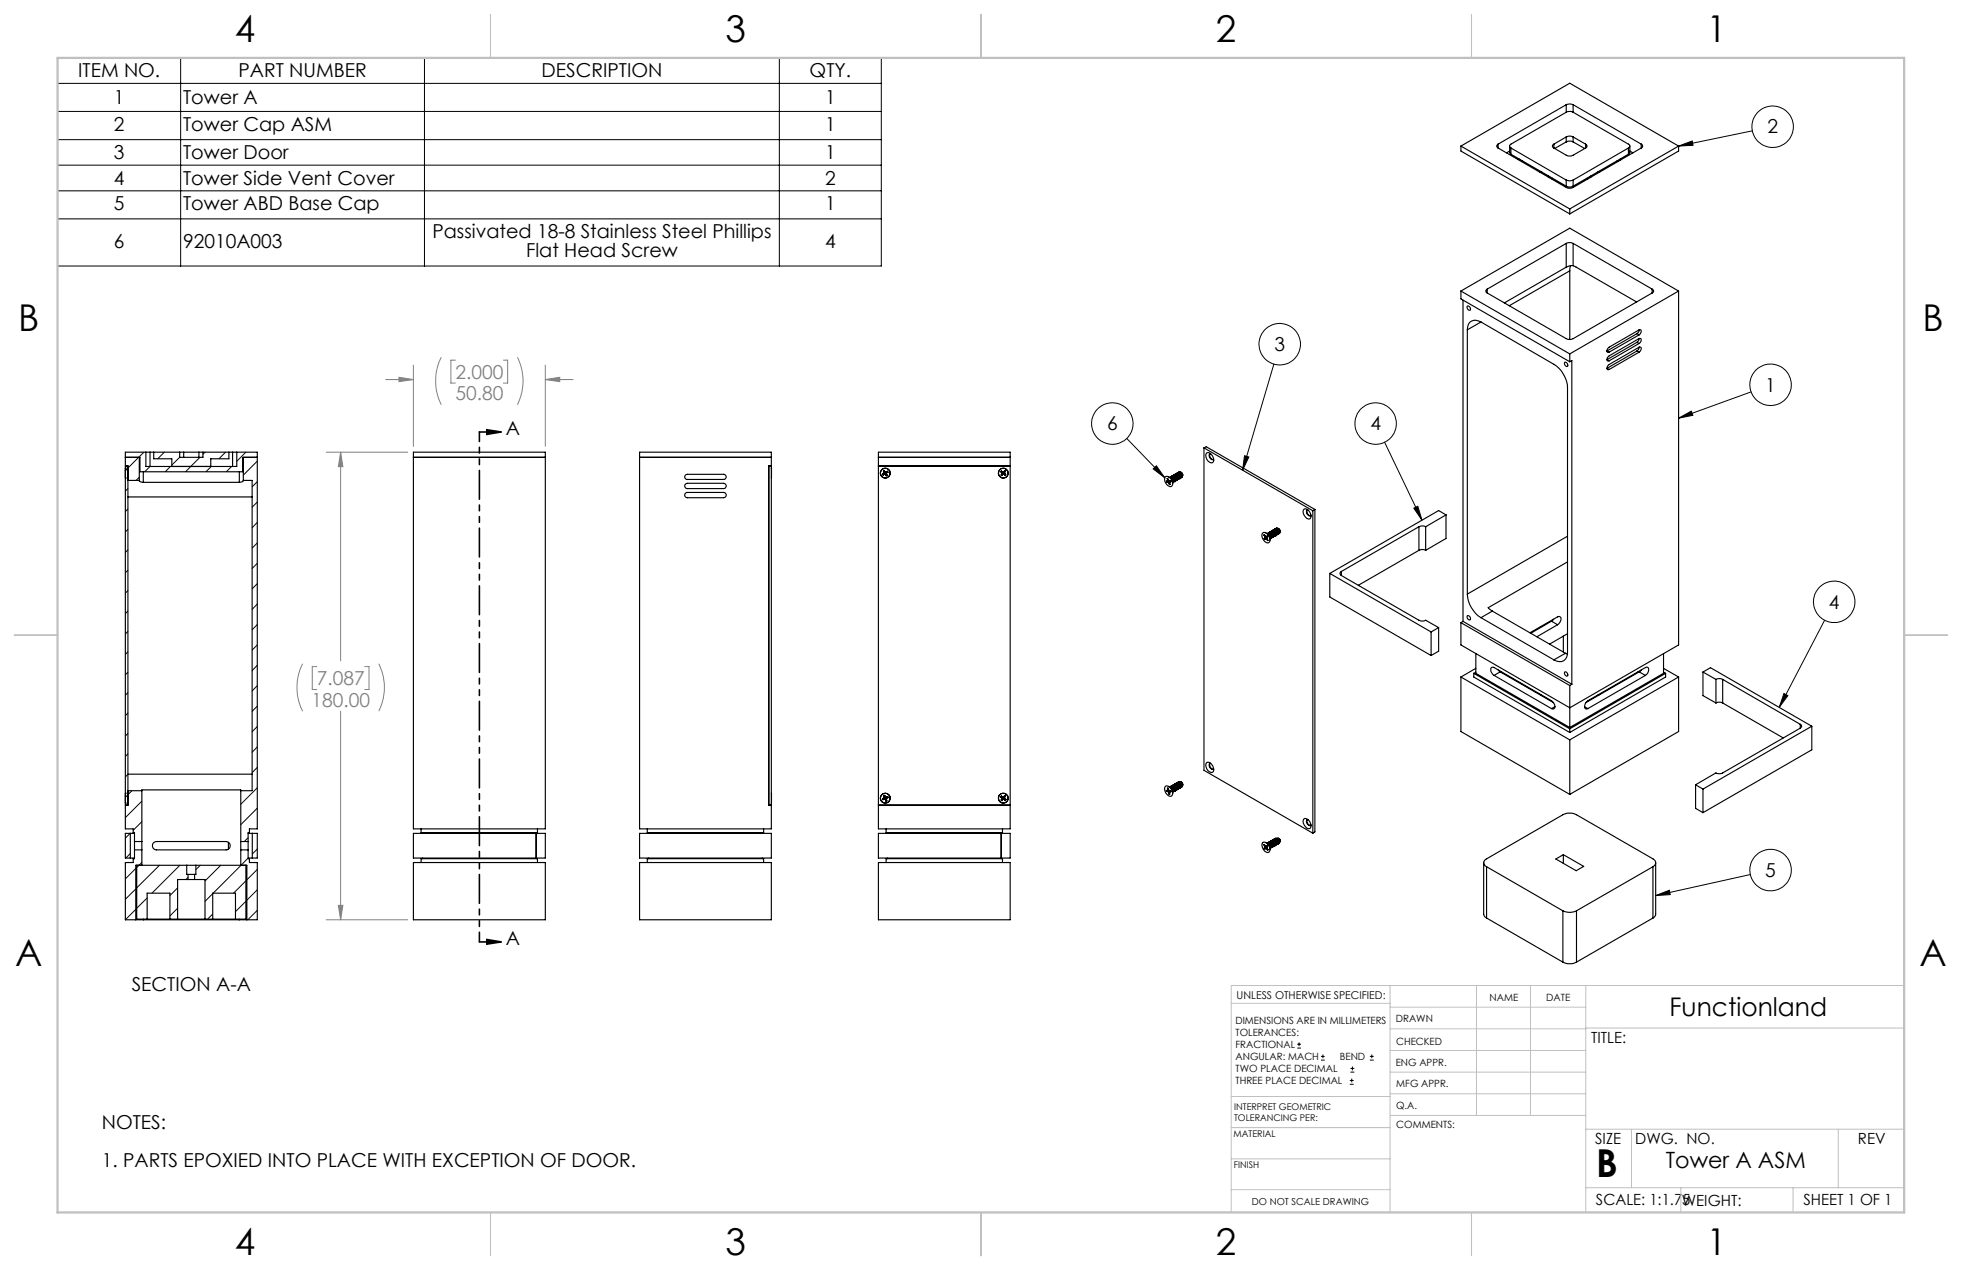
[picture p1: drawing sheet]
<svg xmlns="http://www.w3.org/2000/svg" width="432mm" height="279mm" viewBox="0 0 432 279" stroke-linecap="round" stroke-linejoin="round" font-family="sans-serif">
<g fill="none" stroke="#000" stroke-width=".22">
<path d="M12.7 12.7h181.3v45.8h-181.3zM12.7 18.3h181.3M39.8 12.7v45.8M93.4 12.7v45.8M171.5 12.7v45.8M12.7 24.5h181.3M12.7 30.7h181.3M12.7 36.3h181.3M369.4 32.1l3-1.1 .2 1zM385.7 28.8l-16.3 3.3M12.7 42h181.3M12.7 48.2h181.3"/>
<path d="M248 96.4l8.3 8.7M280.4 80.1l-6.9 23.3M304.7 97.3l8.2 17.1M369.4 92l2.8-1.5 .4 .9zM385.4 86.2l-16 5.8M253.8 103.2l.7-.7 1.8 2.6zM273.9 100.3l.9 .2-1.3 2.9zM311.2 111.8l.8-.4 .9 3zM401.6 136.5l-10 19.1M392.6 152.6l.9 .4-1.9 2.6zM364.4 197l3-1.1 .2 .9zM385.2 192.4l-20.8 4.6"/>
<path d="M285.5 230.6h.8M285.5 229.7h.8M285.9 229.3v.9M290.7 233.2h.8M290.7 232.4h.8M291.1 232v.8M297.1 238.5h.8M297.1 237.7h.8M297.2 235.9h.9M297.2 235.1h.9M297.5 237.3v.8M297.6 234.6v.9"/>
<path d="M301.5 233.2h.8M301.5 232.4h.8M301.9 232v.8"/>
<circle cx="390.1" cy="27.9" r="4.6"/>
<circle cx="281.6" cy="75.7" r="4.6"/>
<circle cx="244.8" cy="93.2" r="4.6"/>
<circle cx="302.8" cy="93.2" r="4.6"/>
<circle cx="389.7" cy="84.7" r="4.6"/>
<circle cx="403.7" cy="132.4" r="4.6"/>
<circle cx="389.7" cy="191.4" r="4.6"/>
</g>
<path d="M105.5 95h4.8M107.1 94.5l3.2 .5-3.2 .6zM105.5 207.2h4.8M107.1 206.7l3.2 .5-3.2 .5z" fill="none" stroke="#000" stroke-width=".35"/>
<g fill="none" stroke="#808080" stroke-width=".22">
<path d="M97.1 78.6a11.7 11.7 0 0 0 0 10.4M100.2 79.2h-1v5.1h1M110.8 79.2h.9v5.1h-.9M113.9 78.6a11.7 11.7 0 0 1 0 10.4M71.8 99.5h17.9M75 99.5l.5 3.2h-1zM75 99.5v45.9M84.9 83.5h6.1M87.8 83l3.2 .5-3.2 .5zM91 80.3v17.9M120 83.5l3.2-.5v1zM120 80.3v17.9"/>
<path d="M120 83.5h6.1M66.6 146a11.7 11.7 0 0 0 0 10.5M69.7 146.6h-1v5.1h1M75 156.5v45.9M80.3 146.6h.9v5.1h-.9M83.4 146a11.7 11.7 0 0 1 0 10.5M74.5 199.2h1l-.5 3.2zM71.8 202.4h17.9"/>
</g>
<path d="M105.5 95v112.2" fill="none" stroke="#000" stroke-width=".35" stroke-dasharray="6.3 1.3 1.3 1.3 1.3 1.3" stroke-dashoffset="4.2"/>
<g fill="none" stroke="#c0c0c0" stroke-width=".22">
<path d="M305.9 216.8v49.9M324.9 216.8v28.6M336.8 216.8v28.6M349 216.8v49.9M419.1 216.8h-148.1v49.9M271 220.7h34.9M305.9 231.1h43.1M305.9 226.3h43.1M305.9 221.6h43.1M305.9 235.9h43.1M349 226.2h70.1M271 255h34.9"/>
<path d="M271 248.1h35M271 241.2h35M305.9 240.6h43.1M306 245.4h43M349 248.4h70.1M359.1 248.4v12.9M404.6 248.4v12.9M271 261.7h34.9M349 261.3h70.1M369.9 261.3v5.4M394.6 261.3v5.4"/>
</g>
<path d="M108 3.2v9.5M215.9 3.2v9.5M323.8 3.2v9.5M3.1 139.7h9.6M419.1 139.7h9.5M108 266.7v9.6M215.9 266.7v9.6M323.8 266.7v9.6" fill="none" stroke="#c0c0c0" stroke-width=".25"/>
<path d="M12.7 12.7h406.4v254h-406.4z" fill="none" stroke="#c0c0c0" stroke-width=".5"/>
<g fill="#000">
<path d="M369.4 32.1l3-1.1 .2 1zM369.4 92l2.8-1.5 .4 .9zM364.4 197l3-1.1 .2 .9zM273.9 100.3l.9 .2-1.3 2.9zM253.8 103.2l.7-.7 1.8 2.6zM392.6 152.6l.9 .4-1.9 2.6zM311.1 111.8l.9-.4 .9 3z"/>
<path d="M107.1 94.5l3.2 .5-3.2 .6zM107.1 206.7l3.2 .5-3.2 .5z"/>
</g>
<path d="M75 99.5l.5 3.2h-1zM74.5 199.2h1l-.5 3.2zM87.8 83l3.2 .5-3.2 .5zM120 83.5l3.2-.5v1z" fill="#808080"/>
<g fill="none" stroke="#000" stroke-width=".25">
<path d="M321.5 32.1v1.1l24 13.9M321.5 32.1l24 13.9M321.5 32.1l24-13.8 23.9 13.8M329.7 32.6l15 8.6a1.72 1.72 0 0 0 1.5 0l15-8.6M329.7 31.7a.44 .44 0 0 0-.3 .4 .44 .44 0 0 0 .3 .5M329.7 31.7v.9M332.2 32.1v1.5l.3 .3M332.2 33.2l-.6 .4M332.5 32.6l12.2 7M332.5 33.9l12.2 7.1M332.5 32.6v1.3M334.2 34.9l-.1 .2"/>
<path d="M334.4 35v.3M335.1 35.4l-.2 .2M339.3 37.8l-.4 .1M340.8 38.7l-.1 .2M341 38.8v.3M341.7 39.2l-.2 .1M342 32.6l2.7 1.5a1.72 1.72 0 0 0 1.5 0l2.8-1.5M342 31.7a.44 .44 0 0 0-.3 .4 .44 .44 0 0 0 .3 .5M342 31.7v.9M344.7 23a1.72 1.72 0 0 1 1.5 0M344.7 39.6a1.72 1.72 0 0 0 1.5 0M344.7 24.7a1.72 1.72 0 0 1 1.5 0"/>
<path d="M344.7 24.7l-12.2 7a.46 .46 0 0 0-.3 .4 .46 .46 0 0 0 .3 .5M344.7 30.1a1.72 1.72 0 0 1 1.5 0M344.7 31.2a1.72 1.72 0 0 1 1.5 0M344.7 23l-15 8.7M344.7 23v1.7M344.7 30.1v1.1M344.7 39.6v1.4M344.7 30.1l-2.7 1.6M344.7 31.2l-2.5 1.5M346.2 24.7l12.2 7a.44 .44 0 0 1 .3 .4 .44 .44 0 0 1-.3 .5M346.2 23l15 8.7M346.2 23v1.7"/>
<path d="M346.2 30.1v1.1M346.2 39.6v1.4M346.2 30.1l2.8 1.6M346.2 31.2l2.6 1.5M349 31.7a.44 .44 0 0 1 .3 .4 .44 .44 0 0 1-.3 .5M349 31.7v.9M349.2 39.2l.3 .1M349.9 38.8v.3M350.1 38.7l.1 .2M351.6 37.8l.4 .1M355.8 35.4l.3 .2M356.5 35v.3"/>
<path d="M356.7 34.9l.1 .2M358.4 32.6l-12.2 7M358.4 32.6v1.3M358.4 33.9l-12.2 7.1M358.7 32.1v1.4l-.3 .4M358.7 33.2l.7 .4M361.2 31.7a.44 .44 0 0 1 .3 .4 .44 .44 0 0 1-.3 .5M361.2 31.7v.9M369.4 32.1l-23.9 13.9M369.4 32.1v1.1l-23.9 13.9M344.7 41a1.72 1.72 0 0 0 1.5 0M344.7 53.6a1.72 1.72 0 0 1 1.5 0"/>
<path d="M344.7 53.6v5.2M344.7 53.6l-17.4 10M344.7 58.8l-13.6 7.8M345.5 46v1.1M345.5 59.6v15.1M345.5 59.6l-13.4 7.7M345.7 58.5l-.2 1.1M346.2 58.5h-.6l-.9 .3M346.2 58.5l14 7.9M346.2 53.6v4.9M346.2 53.6l17.4 10M321.5 64v1.8l24 13.8"/>
<path d="M321.5 64l24 13.9M321.5 64l24-13.8 23.9 13.8M322 66v70.7M322.9 72.6v58.1M323 67.3a.54 .54 0 0 1 .5 .3 .54 .54 0 0 1-.1 .7l-.4-.4zM325.9 70.8l16.1 9.4a6.6 6.6 0 0 1 3 5.1v58.1a1.83 1.83 0 0 1-.9 2 1.83 1.83 0 0 1-2.1-.2M325.9 70.8a1.84 1.84 0 0 0-2.1-.1 1.84 1.84 0 0 0-.9 1.9M325.9 70.8l-3 1.8M327.3 63.6a.44 .44 0 0 0-.3 .4 .44 .44 0 0 0 .3 .5M327.3 64.5l17.4 10a1.72 1.72 0 0 0 1.5 0l17.4-10M327.3 63.6v.9M344.3 79.8a.49 .49 0 0 1 .6 .2 .49 .49 0 0 1-.1 .6l-.4-.3z"/>
<path d="M345.5 77.9v1.7M345.5 79.6l.4-.3v71.2M360.3 73.4l-6.6 3.8 .5 .3M360.3 73.4l.5 .3M360.3 75.3l-6.6 3.8 .5 .3M360.3 75.3l.5 .3M360.3 77.2l-6.6 3.8 .5 .3M360.3 77.2l.5 .3M360.8 74.5l-6.6 3.8-.4 .3-.1 .5 .1 .3h.4M360.8 74.5h.3l.1 .3-.4 .8M360.8 76.4l-6.6 3.8-.4 .3-.1 .5 .1 .3h.4M360.8 76.4h.3l.1 .3-.4 .8"/>
<path d="M360.8 72.6l-6.6 3.8-.4 .3-.1 .5 .1 .3h.4M360.8 72.6l.3-.1 .1 .3-.4 .9M360.8 72.6l-.2 .5-.3 .3M360.8 74.5l-.2 .5-.3 .3M360.8 76.4l-.2 .5-.3 .3M360.8 75.6l-6.6 3.8M360.8 77.5l-6.6 3.8M360.8 73.7l-6.6 3.8M363.6 63.6a.44 .44 0 0 1 .3 .4 .44 .44 0 0 1-.3 .5M363.6 63.6v.9M369.4 64v77.9l-23.9 13.8-24-13.8v-4.9M369.4 64l-23.9 13.9"/>
<path d="M32.1 99.5h.9M32.1 99.5h-4.5v2.9h.6v74.8h-.6v5.2h1.7v.8h.3v1.9M32.1 99.5v3.1h20v-3.1M33 99.5h6.5M33 99.5v3.1M33.8 99.5v1.4h4v1.7M39.5 99.5h.9M39.5 99.5v1.1h5.2v-1.1M40.4 99.5h3.4M40.4 99.5v1.1M43.8 99.5h.9M43.8 99.5v1.1"/>
<path d="M44.7 99.5h6.5M50.4 99.5v1.4h-4v1.7M51.2 99.5h.9M51.2 99.5v3.1M52.1 99.5h4.5v82.9h-1.7v.8h-.3v1.9M91 99.5h29v82.9h-29zM140.8 99.5h29v2.9h-.6v74.8h.6v5.2h-29zM193.3 99.5h29v82.9h-29zM265 98.5v71l23.9 13.8M265 98.5l23.9 13.9M265 98.5l.5-.2 23.9 13.8M265.6 99.6a1.43 1.43 0 0 1 1.3 2.2 1.43 1.43 0 0 1-1.3-2.2z"/>
<path d="M266.3 99.8a.9 .9 0 0 0 .7 1.3M266.5 99.8h-.1a.7 .7 0 0 0-.2 .9 .7 .7 0 0 0 .9 .3M27.6 105.2h.1M27.6 103h.1M27.6 103v2.2M27.6 100.6h3.2v3.2h22.6v-3.2h3.2M28.2 102.6h-.6v74.5h.6M28.2 105.7h2.5M28.2 109.3h27.3M30.7 105.7l.2 .3 .6 .1M30.7 100.6v5.1M31.5 106.1h21.2"/>
<path d="M31.5 103.8v2.3M52.7 103.8v2.3M53.6 105.7l-.4 .3-.5 .1M53.6 105.7h1.9v68.3h-2.5M53.6 100.6v5.1M91 100.6h29M140.8 100.6h29M150.8 104.5l.5-.1h7.9a.57 .57 0 0 1 .6 .5 .57 .57 0 0 1-.6 .6h-7.9l-.5-.2a.52 .52 0 0 1 0-.8zM150.8 106.5l.5-.2h7.9a.58 .58 0 0 1 .6 .6 .58 .58 0 0 1-.6 .6h-7.9l-.5-.2a.55 .55 0 0 1 0-.8zM150.8 108.5l.5-.2h7.9a.58 .58 0 0 1 .6 .6 .58 .58 0 0 1-.6 .6h-7.9a.59 .59 0 0 1-.6-.4 .59 .59 0 0 1 .1-.6zM169.2 102.6h.6v74.5h-.6M169.8 103v2.2"/>
<path d="M193.3 100.6h29M193.3 102.6h29M193.3 102.4h29M194.2 104.3l.1 .2M194.2 104.3l.2 .2M194.4 104.5h-.1M194.5 103.6l.2 .4M194.5 104.2l-.3 .1M194.6 104.3l-.2 .2M194.6 104.4l-.3 .1M194.6 104.3v.1M194.6 103.8v.2"/>
<path d="M194.6 103.5l-.1 .1M194.6 104h.1M194.6 104l-.1 .2M194.6 103.5h.1M194.6 103.5l.1 .3M194.6 103.5l.1 .2M194.7 103.8l.2 .1M194.7 104l-.2 .2M194.7 103.7v.1M194.7 103.7l.2 .2M194.8 104.3l.1 .2M194.8 104.3l-.2 .1"/>
<path d="M194.8 104.2l.1 .2M194.8 104.2v.1M194.8 104.2l-.2 .1M194.9 103.9h.1M194.9 104.5l.2 .2M194.9 104.4v.1M194.9 104.4l.2 .2M195 104.1h.1M195 104.1l.1 .3M195.1 104.4h.1M195.1 104.6v.1M195.1 104.1v.3"/>
<path d="M195.1 104.4l.1 .2M195.1 103.8v.1M195.1 103.8l-.2 .1M195.1 103.9h-.2M195.2 104l-.2 .1M195.2 104h.1M195.2 104.6h-.1M195.2 104.6h.1M195.2 104l-.1 .1M195.2 104.6l-.1 .1M195.3 103.7l.1 .2M195.3 103.7l-.2 .2"/>
<path d="M195.3 103.7l-.2 .1M195.3 103.7h.1M195.4 103.9l-.2 .1M195.4 103.9h.1M220.3 103.8l.2 .1M220.3 103.8h.1M220.3 104.5l.2 .1M220.3 104.5h.1M220.4 104.5l.1 .1M220.4 103.6l-.1 .2M220.4 103.6l.2 .2M220.4 103.6h.1"/>
<path d="M220.5 103.9l.1 .2M220.5 104.3l-.2 .2M220.5 103.9h.1M220.5 104.3h.1M220.5 103.9l.2 .2M220.5 104.6h.1M220.5 104.3l-.1 .2M220.6 103.8l.2 .1M220.6 104.1h.1M220.6 104.1l-.1 .2M220.6 103.8h.1M220.6 104.4h.1"/>
<path d="M220.6 104.4l-.1 .2M220.7 104.1l-.2 .2M220.7 104.4l-.2 .2M220.8 103.9h.1M220.8 104.2l.3 .2M220.8 104.2l-.2 .2M220.8 104.2v.1M220.8 104.3l-.1 .1M220.8 104.3l.2 .1M220.9 103.8l-.1 .1M220.9 103.8h.1M220.9 104.1l.2 .1"/>
<path d="M220.9 104.1h.2M221 103.8l-.2 .1M221 104.4l.2 .2M221.1 104.1v.1M221.1 104.4l.1 .1M221.1 104.4h-.1M221.1 103.9l-.2 .2M221.1 103.9h.1M221.1 103.5l.2 .2M221.1 103.6l.1 .1M221.1 104.2l.2 .2M221.1 103.9v.2"/>
<path d="M221.1 103.5l-.2 .3M221.1 103.5v.1M221.2 104.5v.1M221.2 103.7l-.1 .2M221.2 103.7h.1M221.3 103.7l-.2 .2M221.3 104.4l-.1 .2M221.3 104.4l-.1 .1M256.5 104.9a1.42 1.42 0 0 1 1.4 2.1 1.45 1.45 0 0 1-1.4-2.1zM256.9 105.8h-.2l.1 .3M257 105.6l-.1-.3 .3 .4 .4 .1 .1 .2h-.2M257 106l-.2 .1"/>
<path d="M257 106l.1 .1M257 105.6v.2M257 105.8h-.1M257 105.8l.1 .1M257.1 105.9l.3-.1-.4 .2M257.1 105.9l-.3 .2M257.1 105.5l-.1 .1M257.1 106.1l.1 .2M257.2 104.9l.6 .4 .3 .3v.8M257.2 105.7l-.2 .1M257.2 105.7l-.3 .1M257.2 106.3l.2 .3"/>
<path d="M257.4 106.1l.1 .5h-.1M257.4 106.2l-.2 .1M257.5 105.1a.71 .71 0 0 1 .8 .8M257.5 106l-.1 .1M257.5 106l.1-.1-.2 .2M257.5 106.5l-.1 .1M257.6 105a.71 .71 0 0 1 .7 .2 .71 .71 0 0 1 .1 .8M257.6 105.8l-.5 .3M257.7 104.9a.72 .72 0 0 1 .7 .3 .72 .72 0 0 1 0 .7M257.8 105.2l.4 .3 .1 .4M257.8 105.2l.3 .4v.3M257.8 105.2l.3 .3v.5"/>
<path d="M257.8 104.8a.73 .73 0 0 1 .8 .3 .73 .73 0 0 1 0 .8 .74 .74 0 0 0 0-.8 .74 .74 0 0 0-.8-.3l-.1 .2M258.1 104.7a.75 .75 0 0 1 .7 1.1M258.1 104.6v.1M258.1 104.6a.77 .77 0 0 1 .7 1.1M258.2 104.6a.72 .72 0 0 1 .8 .2 .72 .72 0 0 1 0 .8 .74 .74 0 0 0-.8-1zM258.3 105.9l-.2 .2M258.4 104.4h.1M258.4 106h.1M258.4 104.5a.76 .76 0 0 1 .8 1M258.4 104.4a.78 .78 0 0 1 .8 1.1M258.6 104.3h.1M258.7 104.3a.72 .72 0 0 1 .7 .3 .72 .72 0 0 1 0 .8 .74 .74 0 0 0-.8-1"/>
<path d="M258.8 104.2a.74 .74 0 0 1 .8 1.1M258.8 104.2h.1M258.8 104.2a.75 .75 0 0 1 .8 1.1M258.8 105.7v.1M259 104.1h.1M259 104.1a.73 .73 0 0 1 .7 .3 .73 .73 0 0 1 .1 .8 .77 .77 0 0 0-.8-1.1zM259 105.6v.1M259.2 104h.1M259.2 104a.73 .73 0 0 1 .7 .3 .73 .73 0 0 1 0 .8 .77 .77 0 0 0-.7-1.1zM259.2 105.5v.1M259.5 103.9h.5l.3 .7-.2-.6-.2-.1M259.6 105.3h.1"/>
<path d="M259.9 105h.1a.69 .69 0 0 0 .1-.8 .69 .69 0 0 0-.7-.3 .72 .72 0 0 1 .7 .3 .72 .72 0 0 1 0 .8M277.9 117.2a1.44 1.44 0 0 1 1.6 1.9l-.2 .2a1.43 1.43 0 0 1-1.6-1.8zM278.2 117.8l.1-.1 .1 .2M278.2 117.8l.1 .2M278.2 118.5l.2 .2 .1-.1M278.3 117.7l-.1 .1M278.3 118.4l-.1 .1M278.3 118l.1 .2M278.4 118.2l-.1 .2M278.4 117.9l.3 .1M278.4 117.9l-.1 .1M278.5 118.3l.1 .2"/>
<path d="M278.5 118.3l-.3 .2M278.6 117.3l.8 .5 .1 1M278.6 118.5l-.1 .1M278.6 118.5l.2 .2M278.7 118l.2-.1 .1 .2-.2 .3M278.7 118h.2l-.5 .2M278.8 118.7l.1 .2M278.8 118.4l.1 .2M278.8 118.4l-.2 .1M278.8 118.3l-.3 .3M278.9 118.1l-.4 .2M278.9 118.1l-.6 .3"/>
<path d="M278.9 118.6l.1 .3h-.1M278.9 117.4a.66 .66 0 0 1 .9 .6v.1M278.9 118.6l-.1 .1M278.9 118v.1M279 118.9h-.1M279.1 117.2h.1M279.1 117.5l.4 .2 .3 .4M279.1 117.2a.73 .73 0 0 1 .7 .3 .73 .73 0 0 1 .1 .8 .73 .73 0 0 0-.7-1.1M279.1 117.5l.3 .3 .2 .5M279.1 117.5a.65 .65 0 0 1 .4 .9M279.2 117.3a.68 .68 0 0 1 .7 0 .68 .68 0 0 1 .3 .8l-.1 .1M279.3 117.1a.75 .75 0 0 1 .7 .3 .75 .75 0 0 1 .1 .8"/>
<path d="M279.5 117h.1M279.5 117a.77 .77 0 0 1 .7 1.1M279.5 117a.78 .78 0 0 1 .8 1.1M279.7 116.9h.1M279.7 116.9a.75 .75 0 0 1 .7 1.1M279.7 117.4l.2 .3v.4M279.7 116.9a.73 .73 0 0 1 .8 1.1M279.8 118.1l-.1 .3-.2 .1M279.9 117.7l.1 .1M279.9 116.8a.78 .78 0 0 1 .7 1.1M279.9 116.8a.73 .73 0 0 1 .7 1.1M280.1 118.2h.1"/>
<path d="M280.1 116.7a.75 .75 0 0 1 .7 1.1M280.1 117.2l.2 .3v.4M280.1 116.7a.76 .76 0 0 1 .7 1.1M280.1 116.7h-.1M280.2 116.6a.73 .73 0 0 1 .8 .3 .73 .73 0 0 1 0 .8 .73 .73 0 0 0 0-.8 .73 .73 0 0 0-.8-.3zM280.2 116.6h.1M280.2 118.1h.1M280.4 116.5a.73 .73 0 0 1 .8 .3 .73 .73 0 0 1 0 .8 .77 .77 0 0 0-.8-1.1zM280.4 116.9l.3 .5-.1 .3M280.4 118h.1M280.5 116.5h-.1M280.6 116.3h.1"/>
<path d="M280.6 117.9h.1M280.6 116.4a.73 .73 0 0 1 .8 1M280.6 116.3a.75 .75 0 0 1 .8 .4 .75 .75 0 0 1 0 .8M280.8 116.2h.1M280.8 116.3a.7 .7 0 0 1 .7 .3 .7 .7 0 0 1 0 .8l-.2-.1M280.8 117.8h.1M280.8 116.2a.8 .8 0 0 1 .8 1.1M281 116.2a.79 .79 0 0 1 .7 .7v-.3l-.4-.3M281.4 116.4l.3 .6M287.1 112a1.46 1.46 0 0 1 1.2 2.2 1.46 1.46 0 0 1-1.2-2.2zM287.7 112.2a.91 .91 0 0 0 .7 1.3M287.9 112.2a.67 .67 0 0 0-.4 .7 .67 .67 0 0 0 .5 .6h.4l.1-.2"/>
<path d="M288.9 112.4v70.9M289.4 112.1v70.9l-.5 .3M289.4 112.1l-.5 .3M312.3 115.9a1.64 1.64 0 0 1 1.5 0M312.3 115.9l-17.1 9.8M312.3 115.9v5.2M313.8 115.9v5.2M318.2 113.3l-1.6-1-23.9 13.9M318.2 113.3l-4.4 2.6M318.2 113.3v5.2l-4.4 2.6M345 118l-22.1 12.7M292.7 126.2v5.1l22.3 12.9"/>
<path d="M292.7 126.2l22.3 12.8M295.2 125.7a.46 .46 0 0 0-.3 .5 .46 .46 0 0 0 .3 .4M295.2 126.6l17.1 9.9a1.64 1.64 0 0 0 1.5 0l2.8 1.6M295.2 125.7v.9M312.3 121.1a1.64 1.64 0 0 1 1.5 0M312.3 121.1l-13.4 7.7M315 139v5.2M316.6 138.1l-1.6 .9M316.6 138.1v5.2l-1.6 .9M321.5 137l24 13.8M322 136.7l23.9 13.8M322 136.7l-.5 .3"/>
<path d="M322.9 130.7a6.6 6.6 0 0 0 3 5.2M323 135.4a.54 .54 0 0 1 .5 .4 .54 .54 0 0 1-.1 .6l-.4-.3zM325.9 135.9l16.1 9.3M328.4 134.4l-2.5 1.5M328.4 134.4l16.1 9.3M341.5 136.7l1.3 .7M341.5 136.7l-4.6 2.6M341.9 136.2l-.4 .5M342.8 137.4a1.21 1.21 0 0 0 .5-1.7h-.5l-6.1 3.5M342.8 137.4l-4.6 2.7M344.1 139.9v3.5M345 123.6l-17.5 10.1 .9 .7"/>
<path d="M345 139.4l-4 2.3M321.5 148.9v12l24 13.9M321.5 148.9l24 13.9M324.3 148.1v.8l21.2 12.2M324.3 148.1l21.2 12.2M324.8 143.8v4.3l20.7 12M324.8 147l-3.3 1.9M324.8 147.9l-.5 .2M328.8 148.6a1.21 1.21 0 0 1-.5-1.8l.5 .1 12.7 7.3a1.21 1.21 0 0 1 .5 1.7h-.5M328.8 148.6l12.7 7.3M329.7 147.4l.5 .4M330.2 147.8l-1.4 .8"/>
<path d="M330.2 147.8l11.7 6.8M330.4 147.8l-.1 .1M339.2 152.9l-.1 .1M342.2 155.5l-.7 .4M344.3 147.9a.49 .49 0 0 1 .6 .2 .49 .49 0 0 1-.1 .7l-.5-.6zM344.5 143.7l.4 .2M344.5 143.7l-2.5 1.5M345.5 150.8v9.3M345.9 150.5l-.4 .3M348.7 155.5l.8 .4M351.7 152.9l.2 .1M360.5 147.8l.1 .1"/>
<path d="M360.8 147.8l1.3 .8M360.8 147.8l-11.8 6.8M361.2 147.4l-.4 .4M362.1 148.6a1.29 1.29 0 0 0 .6-1.8l-.6 .1-12.6 7.3a1.29 1.29 0 0 0-.6 1.7h.6M362.1 148.6l-12.6 7.3M366.1 143.8v4.3l-20.6 12M366.1 147l3.3 1.9M366.1 147.9l.5 .2M366.6 148.1v.8l-21.1 12.2M366.6 148.1l-21.1 12.2M369.4 148.9v12l-23.9 13.9M369.4 148.9l-23.9 13.9"/>
<path d="M374.8 147.8v5.2l2.8 1.7M374.8 147.8l1.6-.9 22.3 12.9M374.8 147.8l2.8 1.7M377.6 149.5a1.64 1.64 0 0 1 1.5 0M377.6 154.7a1.64 1.64 0 0 1 1.5 0M377.6 149.5v5.2M379.1 149.5l17.1 9.8M379.1 149.5v5.2M379.1 154.7l13.4 7.6M396.2 159.3a.44 .44 0 0 1 .3 .5 .44 .44 0 0 1-.3 .4M396.2 159.3v.9M398.7 159.8l-23.9 13.8"/>
<path d="M398.7 159.8v5.2l-23.9 13.8M27.6 176.7h.1M27.6 174.5h.1M27.6 174.5v2.2M28.2 174h3M28.2 170.3h27.3M31.2 174v-.2h21.8v.2M31.2 174v11.1M53 174v11.1M169.8 174.5v2.2M193.3 177.1h29M193.3 177.2h29"/>
<path d="M194.2 175.7l.1 .2M194.2 175.7l.1 .1M194.3 175.8v.1M194.3 175.9h.1M194.5 175.6l-.3 .1M194.5 175.6v.1M194.5 175.1l.1 .2M194.5 175.1h.1M194.5 175.7l-.2 .1M194.5 175.8l-.2 .1M194.5 175.8h.1M194.6 175.8h.1"/>
<path d="M194.6 175.8l-.3 .1M194.6 175.3v.2M194.6 175.3h.1M194.6 175.5l-.1 .1M194.6 175.3l.1 .2M194.6 175.5h.1M194.7 175l-.2 .1M194.7 175.5l-.2 .2M194.7 175l.1 .2M194.7 175l.1 .3M194.7 175h.1M194.7 175.8l.2 .2"/>
<path d="M194.8 175.3l.1 .2M194.8 175.8l.1 .1M194.8 175.8h-.1M194.8 175.8h-.3M194.8 175.2l.1 .2M194.8 175.2v.1M194.9 176l.1 .2M194.9 175.4h.2M194.9 175.4v.1M194.9 175.9l.1 .3M194.9 175.9v.1M195 176.2h.1"/>
<path d="M195 175.6v.3M195 175.6l.1 .1M195 175.9h.1M195 175.9l.1 .2M195.1 175.7v.2M195.1 175.9l.1 .2M195.1 176.1l-.1 .1M195.1 175.4h.1M195.1 175.4l-.2 .1M195.1 176.1h.1M195.2 176.1l-.2 .1M195.2 175.5l-.2 .1"/>
<path d="M195.2 175.5l-.1 .2M195.2 175.5h.1M195.3 175.3l.1 .1M195.3 175.3l-.2 .1M195.4 175.3v.2M195.4 175.3l-.3 .1M195.4 175.3h-.1M195.4 175.4l-.2 .1M195.4 175.4v.1M195.4 175.5h-.2M220.2 175.3l.3 .2M220.3 175.3h-.1"/>
<path d="M220.3 175.3l.2 .1M220.3 176l.2 .1M220.3 176h.1M220.4 175.2l-.2 .1M220.4 175.2l-.1 .1M220.4 176l.1 .1M220.4 175.2l.2 .1M220.4 175.2h.1M220.5 175.5l.1 .1M220.5 175.8l-.2 .2M220.5 175.4v.1M220.5 175.4l.2 .2"/>
<path d="M220.5 175.8h.1M220.5 176.1h.1M220.6 175.3l.2 .1M220.6 175.8l-.2 .2M220.6 175.6l-.1 .2M220.6 175.3h.1M220.6 175.6h.1M220.6 175.9h.1M220.6 175.9l-.1 .2M220.7 175.6l-.1 .2M220.7 175.9l-.2 .2M220.8 175.4h.1"/>
<path d="M220.8 175.8l.3 .1M220.8 175.8l-.1 .1M220.8 175.8l.2 .1M220.8 175.8h.1M220.8 175.8l-.2 .1M220.9 175.3l-.1 .1M220.9 175.3h.1M220.9 175.6l.2 .2M220.9 175.6h.1M221 175.3l-.2 .1M221 175.6l.2 .1M221 175.9l.2 .1"/>
<path d="M221.1 175.4l-.2 .2M221.1 175.9h-.1M221.1 175.4h.1M221.1 175.9l.1 .1M221.1 175l.2 .2M221.1 175.1l.1 .1M221.1 175l-.2 .3M221.1 175.1l-.1 .2M221.1 175v.1M221.1 175.4l-.1 .2M221.1 175.8l.2 .1M221.2 175.7l-.1 .1"/>
<path d="M221.2 175.7l.2 .2M221.2 175.2h.1M221.2 175.2l-.1 .2M221.2 176h.1M221.3 175.2l-.2 .2M221.3 175.9l-.1 .1M221.3 175.9h.1M221.4 175.9l-.2 .1M256.5 172.9a1.48 1.48 0 0 1 1.3 2.3 1.48 1.48 0 0 1-1.3-2.3zM256.8 174.1h.2M257 174.1l.1 .1M257 173.6l-.1-.2h.2l.1 .5"/>
<path d="M257 173.6v.2M257 173.8v.1M257 173.9l-.2 .2M257.1 174.2l.1 .2M257.1 173.6h-.1M257.2 173l.8 .6 .1 1M257.2 173.8l-.5 .1 .1 .2M257.2 174.4l.1 .3M257.2 173.9l.4 .1 .1 .2h-.2M257.2 173.8l-.2 .1M257.3 173.9l-.3 .2M257.4 174.2l.1 .5h-.2"/>
<path d="M257.4 174.3l-.2 .1M257.4 174.6l-.1 .1M257.5 173.2a.72 .72 0 0 1 .8 .9M257.5 174.2h-.1M257.5 174l-.4 .2M257.6 173.1a.69 .69 0 0 1 .8 .2 .69 .69 0 0 1 0 .8M257.6 174l-.2 .2M257.7 173a.75 .75 0 0 1 .7 .3 .75 .75 0 0 1 0 .8M257.7 174.1l-.2 .1M257.8 173.4l.4 .3 .1 .4M257.8 173.4l.3 .3v.3M257.8 173.4l.3 .4v.3"/>
<path d="M257.9 172.9a.77 .77 0 0 1 .7 1.1 .79 .79 0 0 0-.8-1.1zM258.1 172.8a.76 .76 0 0 1 .7 1.1M258.1 172.8a.76 .76 0 0 1 .7 1M258.1 172.8h.1M258.2 172.7a.74 .74 0 0 1 .8 1 .78 .78 0 0 0-.8-1zM258.3 174.1l-.2 .1M258.4 172.5a.78 .78 0 0 1 .8 1.2 .77 .77 0 0 0-.8-1.2zM258.4 172.5h.1M258.4 174.1h.1M258.6 172.4h.1M258.6 172.4a.75 .75 0 0 1 .7 .4 .75 .75 0 0 1 .1 .8 .77 .77 0 0 0-.8-1.2zM258.8 172.3a.79 .79 0 0 1 .8 1.1"/>
<path d="M258.8 172.3h.1M258.8 172.3a.76 .76 0 0 1 .8 1.1M258.8 173.8v.1M259 172.2a.76 .76 0 0 1 .8 1.1 .75 .75 0 0 0-.8-1.1zM259 173.7v.1M259.2 172.1h.1M259.2 172.1a.73 .73 0 0 1 .7 .3 .73 .73 0 0 1 0 .8 .76 .76 0 0 0-.7-1.1zM259.6 173.4h.1M259.6 172a.66 .66 0 0 1 .6 .9M259.9 173.1h.1a.67 .67 0 0 0 .1-.8 .67 .67 0 0 0-.7-.3 .75 .75 0 0 1 .7 .3 .75 .75 0 0 1 0 .8h-.1M259.9 172l.2 .2 .2 .5M265.6 167.7a1.43 1.43 0 0 1 1.3 2.2 1.43 1.43 0 0 1-1.3-2.2z"/>
<path d="M266.3 168a.9 .9 0 0 0 .7 1.2M266.5 168l-.1-.1a.7 .7 0 0 0-.2 .9 .7 .7 0 0 0 .9 .3M345.5 160.3v.8M345.5 162.8v12M373.2 172.6l1.6 1M373.2 172.6v5.2l1.6 1M374.8 173.6v5.2M396.2 160.2l-17.1 9.8a1.64 1.64 0 0 1-1.5 0l-4.4 2.6M28.7 188.8h.9M28.7 183.3h.9M28.7 183.3h-1.1v5.5h1.1M28.7 183.3v5.5"/>
<path d="M29.6 185.1v1.9M29.6 187v1.9h-.3v.9h-1.7v12.6h2.3M29.6 187h1.6M29.6 185.1h1.6M30.1 190.4v11.8h24v-11.8M31.2 185.1v1.9M31.2 187v3.4M33.9 185.3l.5-.2h15.4a.92 .92 0 0 1 .9 1 .92 .92 0 0 1-.9 .9h-15.4a.92 .92 0 0 1-.8-.7 .92 .92 0 0 1 .3-1zM41.1 190.4v2h.3M41.4 192.4h1.4M41.4 193.5h1.4M41.4 193.5h-2.3v8.7"/>
<path d="M41.4 192.4v1.1M42.8 193.5h2.3v8.7M42.8 192.4v1.1M43.1 190.4v2h-.3M50.3 185.3v1.5M53 185.1v1.9M53 187h1.6M53 185.1h1.6M53 187v3.4M54.6 183.3h.9M54.6 188.8h.9M54.6 185.1v1.9"/>
<path d="M54.6 187v1.9h.3v.9h1.7v12.6h-2.3M55.5 183.3h1.1v5.5h-1.1M55.5 183.3v5.5M91 183.3h29v5.5h-29zM91 189.8h29v12.6h-29zM92.7 182.4v.8h25.6v-.8M92.7 189.8v-.9h25.6v.9M93 183.2v.1M93 188.8v.1M118 183.2v5.7M140.8 183.3h29v5.5h-29zM140.8 189.8h29v12.6h-29z"/>
<path d="M142.5 182.4v.8h25.6v-.8M142.5 189.8v-.9h25.6v.9M142.7 183.2v.1M142.7 188.8v.1M167.8 183.2v.1M167.8 188.8v.1M193.3 183.3h29v5.5h-29zM193.3 189.8h29v12.6h-29zM195 182.4v.8h25.6v-.8M195 189.8v-.9h25.6v.9M195.3 183.2v.1M195.3 188.8v.1"/>
<path d="M220.3 183.2v5.7M277.9 185.4a1.33 1.33 0 0 1 1.6 1.4l-.2 .6a1.29 1.29 0 0 1-1.6-1.3zM278.2 185.9l.1-.1 .3 .4 .3-.1M278.2 185.9l.1 .2M278.2 186.6l.2 .2 .1-.1M278.3 186.1l.1 .2M278.3 185.8l-.1 .1M278.4 186.5l-.2 .1M278.4 186.3v.2M278.4 186.1h-.1M278.6 186.4v.2M278.6 186.4l-.4 .2"/>
<path d="M278.6 185.4l.9 .7v.8M278.6 186.7h-.1M278.6 186.7l.2 .1M278.7 186.1l.1-.1 .2 .2-.2 .3M278.8 186.5l.3 .4-.1 .1M278.8 186.8l.2 .2M278.8 186.5l-.2 .2M278.8 186.4l-.3 .3M278.9 186.3l-.3 .1M278.9 186.3l-.5 .2M278.9 186.7l-.1 .1M278.9 186.1l-.5 .2"/>
<path d="M278.9 185.5a.75 .75 0 0 1 .8 .2 .75 .75 0 0 1 .1 .8M278.9 186.2v.1M278.9 185.5h.1M279 185.6a.66 .66 0 0 1 .6 .7M279 185.6a.59 .59 0 0 1 .5 .9M279 187h.1M279 185.5a.68 .68 0 0 1 .9 .1 .68 .68 0 0 1 .1 .8h-.1M279.2 185.3h.1M279.2 185.3a.77 .77 0 0 1 .7 1.1M279.3 185.4l-.4 .2M279.3 185.4a.61 .61 0 0 1 .5 .5 .61 .61 0 0 1-.3 .6M279.3 185.4l-.4 .1"/>
<path d="M279.3 185.2h.1M279.4 185.2a.73 .73 0 0 1 .7 .3 .73 .73 0 0 1 0 .8 .74 .74 0 0 0-.7-1.1M279.5 185.1h.1M279.6 185.1a.72 .72 0 0 1 .7 .3 .72 .72 0 0 1 0 .8 .73 .73 0 0 0-.8-1.1M279.7 185a.75 .75 0 0 1 .7 .3 .75 .75 0 0 1 .1 .8 .76 .76 0 0 0-.8-1.1zM279.9 184.9h.1M279.9 184.9a.73 .73 0 0 1 .8 .3 .73 .73 0 0 1 0 .8 .76 .76 0 0 0-.8-1.1zM280.1 184.8h.1M280.1 184.8a.75 .75 0 0 1 .7 1.1 .72 .72 0 0 0 0-.8 .72 .72 0 0 0-.7-.3M280.3 184.6v.1a.78 .78 0 0 1 .8 1.1M280.3 184.7a.73 .73 0 0 1 .8 1M280.5 186.1h.1"/>
<path d="M280.5 184.5v.1M280.7 184.4v.1a.75 .75 0 0 1 .7 1.1 .72 .72 0 0 0 0-.8 .72 .72 0 0 0-.7-.3M281.1 185.8h.1M281.2 184.3l.4 .3 .1 .4-.4-.5M281.3 185.6a.74 .74 0 0 0-.8-1 .77 .77 0 0 1 .7 1.1h.1M281.3 184.4l.3 .2 .1 .5M281.6 184.6l.1 .5zM281.7 184.9v.2M281.7 185.2l-.2 .3M287.1 180.1a1.46 1.46 0 0 1 1.2 2.2 1.46 1.46 0 0 1-1.2-2.2zM287.7 180.3a.91 .91 0 0 0 .7 1.3M287.9 180.3a.67 .67 0 0 0-.4 .7 .67 .67 0 0 0 .5 .6h.4l.1-.2"/>
<path d="M326.5 189.8v11.3l.2 .5 .5 .4M327.2 190.7a.91 .91 0 0 1-.7-.9 .91 .91 0 0 1 .7-.9l16.8-9.7a3.4 3.4 0 0 1 3 0l16.8 9.7a.92 .92 0 0 1 .6 .9 .92 .92 0 0 1-.6 .9M327.2 190.7l16.8 9.7M327.2 190.7v11.3M342.4 189l1.7-1 4.4 2.6-1.6 1zM344.1 188v1.9M363.8 190.7l-16.8 9.7M363.8 190.7v11.3M364.4 189.8v11.3l-.2 .5-.4 .4M29.9 202.4h1.7M29.9 202.4v-12h24.4v12M31.6 202.4h21"/>
<path d="M31.6 202.2v.2M32.4 202.2v-5.7h5v5.7M46.8 202.2v-5.7h5v5.7M52.6 202.4h1.7M52.6 202.2v.2M327.2 202l16.8 9.7M344 200.4a3.4 3.4 0 0 0 3 0M344 211.7a3.4 3.4 0 0 0 3 0M344 200.4v11.3M347 200.4v11.3M363.8 202l-16.8 9.7"/>
<circle cx="194.8" cy="104.1" r="1.08"/>
<circle cx="194.8" cy="104.1" r="1.1"/>
<circle cx="220.8" cy="104.1" r="1.07"/>
<circle cx="220.8" cy="104.1" r="1.09"/>
<circle cx="194.8" cy="175.6" r="1.08"/>
<circle cx="220.8" cy="175.6" r="1.07"/>
<circle cx="220.8" cy="175.6" r="1.09"/>
</g>
<g fill="none" stroke="#000" stroke-width=".22">
<path d="M31.7 99.5l-4.1 4.1M36.2 99.5l-1.5 1.4M45.1 99.5l-.4 .4M49.6 99.5l-1.4 1.4M54.1 99.5l-2 2M28.2 107.5l-.6 .6M28.2 116.5l-.6 .5M28.2 112l-.6 .5M30.7 105l-.7 .7M33 102.6l-1.1 1.2M37.5 102.6l-1.1 1.2M39.5 100.6l-1.7 1.7"/>
<path d="M44 100.6l-3.1 3.2M46.5 102.6l-1.2 1.2M51 102.6l-1.2 1.2M56.6 101.5l-3 3M56.6 106l-1.1 1.1M56.6 110.5l-1.1 1.1M56.6 114.9l-1.1 1.2M56.6 119.5l-1.1 1.1M28.2 129.9l-.6 .6M28.2 138.9l-.6 .6M28.2 121l-.6 .5M28.2 125.4l-.6 .6"/>
<path d="M28.2 134.4l-.6 .6M56.6 123.9l-1.1 1.2M56.6 128.4l-1.1 1.1M56.6 132.9l-1.1 1.2M56.6 137.4l-1.1 1.1M28.2 156.9l-.6 .5M28.2 143.4l-.6 .6M28.2 147.9l-.6 .5M28.2 152.4l-.6 .6M56.6 155.4l-1.1 1.1M56.6 141.9l-1.1 1.1M56.6 146.4l-1.1 1.1"/>
<path d="M56.6 150.8l-1.1 1.2M56.6 159.8l-1.1 1.2M28.2 165.8l-.6 .6M28.2 170.4l-.6 .5M28.2 161.4l-.6 .5M29 174l-1.4 1.4M31.2 176.2l-3.6 3.7M56.6 173.3l-3.6 3.7M56.6 164.3l-1.1 1.2M56.6 168.8l-1.1 1.2M56.6 177.8l-3.6 3.6M28.6 183.3l-1 1.1"/>
<path d="M28.7 187.8l-1 1M29.9 191.1l-2.3 2.3M29.9 195.6l-2.3 2.2M31.2 189.7l-1.1 1.2M31.2 180.8l-1.9 1.9M32.4 197.6l-2.3 2.2M35.1 190.4l-5 4.9M39.1 195.3l-1.7 1.7M39.1 199.8l-1.7 1.7M39.6 190.4l-6.2 6.1M41.4 193l-.5 .5M44.1 190.4l-1 .9"/>
<path d="M46.8 196.6l-1.7 1.7M48.6 190.4l-3.5 3.4M54.1 193.8l-2.7 2.7M54.1 198.3l-2.3 2.3M54.6 188.8l-7.7 7.7M54.6 184.3l-.8 .8M55.6 183.3l-.1 .1M56.6 191.3l-2.3 2.3M56.6 195.8l-2.3 2.2M56.6 182.3v.1M56.6 186.8l-1.1 1.1M29.9 200.1l-2.3 2.3"/>
<path d="M32.4 202l-.2 .2M46.8 201.1l-1.1 1.1M56.6 200.3l-2.1 2.1"/>
</g>
<text font-size="8.5" x="351.3" y="259">B</text>
<g font-size="8.1">
<text x="51.7" y="9.3">4</text>
<text x="159.7" y="9.3">3</text>
<text x="267.6" y="9.3">2</text>
<text x="375.6" y="9.3">1</text>
<text x="4" y="72.8">B</text>
<text x="423.1" y="72.8">B</text>
<text x="3.3" y="212.5">A</text>
<text x="422.4" y="212.5">A</text>
<text x="51.7" y="276">4</text>
<text x="159.7" y="276">3</text>
<text x="267.6" y="276">2</text>
<text x="375.6" y="276">1</text>
</g>
<text font-size="5.6" x="367.4" y="223.4">Functionland</text>
<text font-size="4.9" x="366.6" y="257">Tower A ASM</text>
<g font-size="4.2">
<text x="17.2" y="17">ITEM NO.</text>
<text x="52.5" y="17">PART NUMBER</text>
<text x="119.2" y="17">DESCRIPTION</text>
<text x="178.2" y="17">QTY.</text>
<text x="25.1" y="22.9">1</text>
<text x="40.3" y="22.9">Tower A</text>
<text x="181.6" y="22.9">1</text>
<text x="25.1" y="28.7">2</text>
<text x="40.3" y="28.7">Tower Cap ASM</text>
<text x="181.6" y="28.7">1</text>
<text x="389" y="29.4">2</text>
<text x="25.1" y="35.1">3</text>
<text x="40.3" y="35.1">Tower Door</text>
<text x="181.6" y="35.1">1</text>
<text x="25.1" y="40.7">4</text>
<text x="40.3" y="40.7">Tower Side Vent Cover</text>
<text x="181.6" y="40.7">2</text>
<text x="25.1" y="46.2">5</text>
<text x="40.3" y="46.2">Tower ABD Base Cap</text>
<text x="181.6" y="46.2">1</text>
<text x="95.2" y="52.4">Passivated 18-8 Stainless Steel Phillips</text>
<text x="25.1" y="54.5">6</text>
<text x="40.3" y="54.5">92010A003</text>
<text x="115.8" y="56.5">Flat Head Screw</text>
<text x="181.6" y="54.5">4</text>
<text x="280.5" y="77.2">3</text>
<text x="388.5" y="86.1">1</text>
<text x="111.3" y="95.8">A</text>
<text x="243.6" y="94.7">6</text>
<text x="301.6" y="94.7">4</text>
<text x="402.5" y="133.9">4</text>
<text x="388.5" y="192.9">5</text>
<text x="111.3" y="208">A</text>
<text x="29" y="218">SECTION A-A</text>
<text x="22.4" y="248.4">NOTES:</text>
<text x="22.4" y="256.8">1. PARTS EPOXIED INTO PLACE WITH EXCEPTION OF DOOR.</text>
</g>
<g font-size="4.2" fill="#808080">
<text x="100.2" y="83.3">2.000</text>
<text x="100.2" y="88.1">50.80</text>
<text x="68.5" y="155.5">180.00</text>
<text x="69.7" y="150.8">7.087</text>
</g>
<g font-size="3.4">
<text x="350.2" y="229.5">TITLE:</text>
<text x="351.1" y="251.6">SIZE</text>
<text x="359.9" y="251.6">DWG. NO.</text>
<text x="408.9" y="251.7">REV</text>
<text x="351.2" y="265.2">SCALE: 1:1.75</text>
<text x="370.1" y="265.3">WEIGHT:</text>
<text x="396.9" y="265.2">SHEET 1 OF 1</text>
</g>
<text font-size="2.4" x="272.2" y="219.7">UNLESS OTHERWISE SPECIFIED:</text>
<g font-size="2.2">
<text x="327.8" y="220.1">NAME</text>
<text x="340.3" y="220.2">DATE</text>
<text x="271.9" y="225.3">DIMENSIONS ARE IN MILLIMETERS</text>
<text x="271.9" y="227.9">TOLERANCES:</text>
<text x="307.2" y="224.9">DRAWN</text>
<text x="271.9" y="230.6">FRACTIONAL</text>
<text x="271.9" y="233.2">ANGULAR: MACH</text>
<text x="294.9" y="233.2">BEND</text>
<text x="307.3" y="229.8">CHECKED</text>
<text x="271.9" y="235.9">TWO PLACE DECIMAL</text>
<text x="271.9" y="238.5">THREE PLACE DECIMAL</text>
<text x="307.2" y="234.5">ENG APPR.</text>
<text x="307.3" y="239.2">MFG APPR.</text>
<text x="307.3" y="243.9">Q.A.</text>
<text x="307.3" y="248.1">COMMENTS:</text>
</g>
<text font-size="2.1" x="275.5" y="265.1">DO NOT SCALE DRAWING</text>
<g font-size="2">
<text x="271.6" y="244.1">INTERPRET GEOMETRIC</text>
<text x="271.5" y="250.2">MATERIAL</text>
<text x="271.6" y="246.6">TOLERANCING PER:</text>
<text x="271.5" y="257">FINISH</text>
</g>
</svg>
